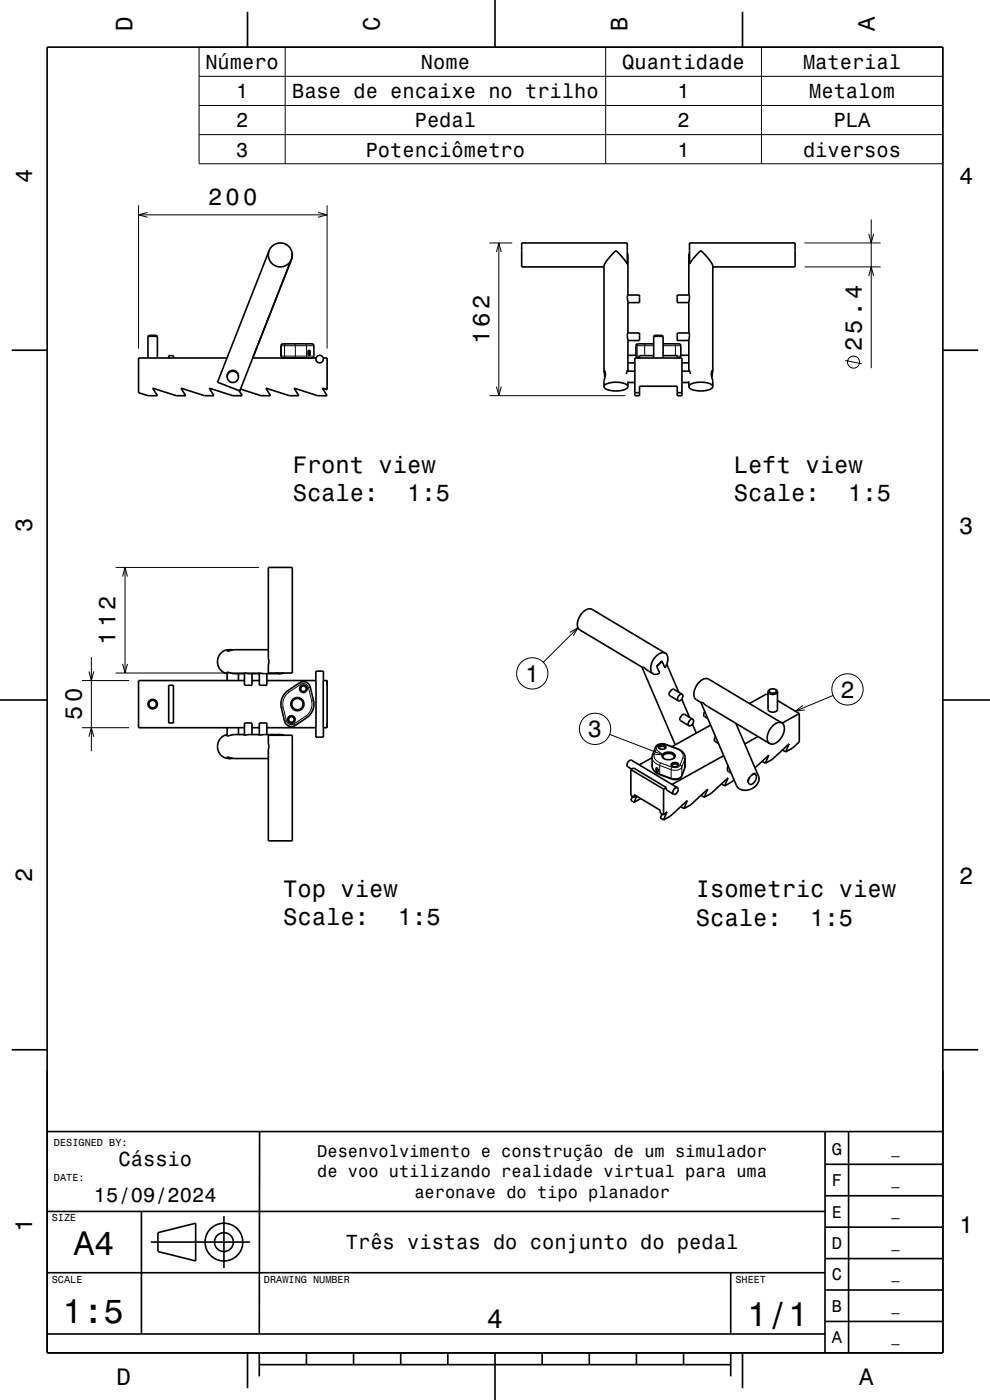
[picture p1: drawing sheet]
<svg xmlns="http://www.w3.org/2000/svg" width="210mm" height="297mm" viewBox="0 0 210 297" stroke-linecap="round" stroke-linejoin="round" font-family="sans-serif">
<g fill="none" stroke="#000" stroke-width=".21">
<path d="M42.2 10h157.8v24.7h-157.8zM42.2 16.2h157.8M60.5 10v24.7M128.5 10v24.7M161.5 10v24.7M42.2 22.4h157.8M42.2 28.6h157.8M29.4 43.6v30.3M29.4 45.6h40M31.3 45.1l-1.9 .5 1.9 .5M67.5 45.1l1.9 .5-1.9 .5M69.4 43.6v30.3"/>
<path d="M103.8 51.5h4.9M105.3 53.5l.5-2 .5 2M105.8 51.5v32.4M170.7 51.5h16.1M170.7 56.6h16.1M184.3 49.6l.5 1.9 .5-1.9M184.3 58.6l.5-2 .5 2M184.8 46.5v31.6M59.6 73.3h7M59.6 75.5h7M60.1 72.9l-.3 .1-.1 .3v2.2v.3l.4 .1M60.7 72.9l-.2 .1-.1 .3v2.2v.3l.3 .1"/>
<path d="M62.4 72.9l.2 .4v2.2l-.2 .4M64.8 72.9l.2 .4v2.2l-.2 .4M134.9 73.3h3.8M134.9 75.5h.8M135.5 72.9l-.3 .4v2.2l.3 .4M137.1 72.9l-.3 .4v2.1M140.7 73.3h3.7M143.2 72.9l.1 2.5M143.7 75.5h.7M179.3 76.5l3.5 .7M103.8 83.9h28.9M105.3 82l.5 1.9 .5-1.9"/>
<path d="M19.4 139.4v20M24.5 120.4h30.4M26 122.3l.5-1.9 .5 1.9M26.5 120.4v22.4M120.9 134.2l1.7-1-1 1.7M122.6 133.2l-7.3 7.3M17.4 154.4h10M17.4 144.4h10M18.9 142.4l.5 2 .5-2M18.9 156.3l.5-1.9 .5 1.9M24.5 142.8h30.4M26 140.8l.5 2 .5-2"/>
<path d="M60.1 150.1l-.4 .1M60.1 150.1l.6 2.8M60.7 152.9a1.1 1.1 0 0 0 1.7 .7M60.7 152.9l-.3 .1M61.1 146.5l.3 .3M61.4 146.8a3.1 3.1 0 0 0-1.3 3.3M62.4 153.6l.2 .3M63.5 144.9l.2 .3M63.7 145.2a1.1 1.1 0 0 1 1.7 .7M63.7 145.2l-2.3 1.6M64.8 151.9l.2 .4M64.8 151.9l-2.4 1.7"/>
<path d="M65.4 145.9l.7 2.7M65.8 145.8l-.4 .1M66.1 148.6a3.1 3.1 0 0 1-1.3 3.3M66.5 148.6h-.4M129.3 155.8l11.5 4.4M138.8 160l-.4 .2M138.8 160a1.62 1.62 0 0 0 1.4 1.9M139.2 159l1.6 1.2-2-.2M139.4 158.4l-.4 .1M139.4 158.4l-.6 1.6M141.1 158a1.42 1.42 0 0 0-1.7 .4M141.1 158l2.4 .8"/>
<path d="M141.2 157.9l-.1 .1M143.5 158.8a1.62 1.62 0 0 1 1.4 1.9M143.6 158.8h-.1M170.3 149.7l-1.6 1.2 2-.3M176.7 147.5l-8 3.4M138.3 160.7l.5 1 1.1 .7M138.3 162.5l.5 .9 1.1 .8M139.9 164.2l.1 .2M139.9 162.4l2.5 .9M139.9 164.2l2.5 .9M139.9 162.4v1.8M140.2 161.9l-.3 .5"/>
<path d="M140.2 161.9l2.4 .9M142.4 165.1v.2M142.4 163.3v1.8M142.6 162.8l-.2 .5M144.2 162.4l.4 .3M144.2 162.4a1.34 1.34 0 0 1-1.6 .4M144.6 162.7a1.9 1.9 0 0 1-2.2 .6M144.6 164.5a1.9 1.9 0 0 1-2.2 .6M144.6 162.7v1.8M144.6 164.5v.1M144.9 160.7l.3 .4M144.9 160.7l-.7 1.7"/>
<path d="M145.2 161.1l-.6 1.6M145.2 161.1v1.8M145.2 162.9l-.6 1.6M145.2 162.9v.1M145.3 160.7l-.1 .4M145.3 162.5l-.1 .4"/>
<circle cx="181.1" cy="76.8" r="1.28"/>
<circle cx="112.9" cy="142.9" r="3.3"/>
<circle cx="126.2" cy="154.6" r="3.3"/>
<circle cx="179.8" cy="146.3" r="3.3"/>
</g>
<g fill="none" stroke="#000" stroke-width=".35">
<path d="M10 10h190v277h-190zM52.5 2.5v7.5M105 0v10M157.5 2.5v7.5M57.1 53.2l-11 27.9 4.8 1.8M61.8 55l-10.9 27.9M62 53.6v.8l-.2 .7M128.1 56.6h-17.4v-5.1h22.4v4.5l-.8-1.1-1.3-1.4a.4 .4 0 0 0-.4-.3 .4 .4 0 0 0-.3 .3l-1.5 1.7-.7 1.2v22.3M133.1 53.8l.1 .3v8.5M146.3 53.8l-.2 .3v8.5M151.2 56.6h17.5v-5.1h-22.4v4.5l.7-1.1 1.3-1.4a.36 .36 0 0 1 .3-.3 .36 .36 0 0 1 .4 .2l1.6 1.8 .6 1.2v22.3M2.5 74.3h7.5"/>
<path d="M31.4 71.3l.2-.2h1.6l.2 .2M31.4 71.3h2M31.4 71.3v4.6M33.4 71.3v4.6M35.8 75.9v-.5h1v.5M48.2 75.9h-18.8v7.4l2 .6h2l-1-1.6 5 1.6h2l-1-1.6 5 1.6h2l-1-1.6 5 1.6h2l-.7-1M50.6 79.8a1.2 1.2 0 0 0-1.3-1.2 1.2 1.2 0 0 0-1.1 1.3M53.6 75.9h13.4M60 75.9l-.3-.1-.1-.3v-2.2l.2-.3 .2-.1 6.3 .1 .3 .3v2a.47 .47 0 0 1-.4 .6M65.4 74.3h.4v1h-.4zM65.6 74.3v1M68.6 75.9h.8v6.8l-1-.4 1 1.6h-2l-5-1.6 1 1.6h-2l-5-1.6 1 1.6h-2l-4.4-1.4-.1 .4"/>
<path d="M128.1 78.7l.2 .6M128.1 78.7h.2l.1 .5-.3 1.6v1.2M128.3 78.7v1.2M128.3 78.7h.1M133 78.7h1.7M133.2 72.2h2.5v-1.6h-2.5l-.1 .2 .1 7.9M133.2 64.2h2.5v-1.6h-2.5l-.1 .1 .1 7.9M133.2 78.7l-.2 .1-.1 .5M133.2 75.4h1.7M133.2 78.7h.1M133.2 77h1.5M134.7 75.9h10v8h-1v-2h-8v2h-1z"/>
<path d="M138.7 72.9l-3.6 .1-.2 .3v2.2l.1 .3 .3 .1M138.7 75.4h-3v.5M138.7 71.3h2M138.7 71.3l.2-.2h1.6l.2 .2M138.7 71.3v4.6M140.7 72.9h3.3l.3 .2 .1 2.4-.2 .4h-.2M140.7 75.4h3v.5M140.7 71.3v4.6M144.4 75.4h1.7M144.7 77h1.4M144.7 78.7h1.6M146.1 72.2h-2.4v-1.6l2.5 .1-.1 8"/>
<path d="M146.1 64.2h-2.4v-1.6l2.5 .1-.1 7.9M146.1 78.7h.2l.1 .6M146.1 78.7h.1M151 78.7l.1 1.2M151.2 78.7h-.2l-.1 .6 .3 1.6v1.1M151.2 78.7l-.1 .6M200 74.3h7.5M50.7 82.9h.2M128.1 82a2.47 2.47 0 0 1 2.6-.9 2.49 2.49 0 0 1 2.5 .9M128.1 82a2.51 2.51 0 0 0 2.6 .9 2.5 2.5 0 0 0 2.5-.9M133.2 80.9v1.1M133.2 81.1h1.5"/>
<path d="M134.7 83.3h1M143.7 83.3h1M144.7 81.1h1.4M146.1 82a2.51 2.51 0 0 0 2.6 .9 2.48 2.48 0 0 0 2.5-.9M146.1 82a2.49 2.49 0 0 1 2.6-.9 2.5 2.5 0 0 1 2.5 .9M146.1 80.9v1.1M48.9 137.8a2.56 2.56 0 0 0-2.7 2.2 2.56 2.56 0 0 0 2 2.9M48.9 137.8l-.6 .2M48.9 137.8l.5 .1M56.9 120.4h5.1v22.4h-5.1v-1.6l.2-.8-.2-.8zM56.9 137.8h-7.1l-1.6 .3v-.1h.7M141.2 138.6a2.27 2.27 0 0 1-.2 3.1l-.6-1.5"/>
<path d="M141.2 138.6a2.48 2.48 0 0 0-2.9 1.8l-.3 1.2a1.37 1.37 0 0 0 .5 1.3M141.2 138.6l-15.6-9.3a2.49 2.49 0 0 0-2.8 1.8l-.3 1.1a1.42 1.42 0 0 0 .5 1.4l13.2 7.9M0 148.5h10M35.8 145.4h1v8h-1zM48.2 155.9a2.56 2.56 0 0 0-2 2.8 2.56 2.56 0 0 0 2.7 2.2M48.2 154.4v1.7M50.6 142.9v1.5M50.6 154.4v1.4M51.9 155.8h-2.3l-1.4 .3M51.9 142.9h-2.3l-1.4-.3v1.8M51.9 144.4h-22.5v10h22.5M53.5 142.9v2.5h-1.6v-2.6l3.1 .1"/>
<path d="M53.5 155.8v-2.4h-1.6v2.6l3.1-.2M53.5 144.4h1.5M53.5 154.4h1.5M56.6 142.9v2.5h-1.6v-2.6l4.5 .1M56.6 155.8v-2.4h-1.6v2.6l4.5-.2M56.6 144.4h10.4v10h-10.4M56.9 156h5.1v22.4h-5.1v-19.1l.2-.9-.2-.8zM58.7 142.8l.8 .1M59.5 155.8l.7 .2M59.5 155.8l-.8 .2M60.2 142.8l-.7 .1M60.6 146.9l2.9-2a1.5 1.5 0 0 1 2.3 .9l.7 2.8a3.5 3.5 0 0 1-1.5 3.7l-2.4 1.6a1.5 1.5 0 0 1-2.2-.9l-.7-2.8-.1-1 .3-1.2z"/>
<path d="M67 144.4v-2h1.6v2M67 154.4v2h1.6v-2M68.6 144.4h.8v10h-.8zM136.2 141.5l7 16.5M136.2 141.5h.3l2 1.4M139.2 158.2l.8-.4 1 .1 2.9 1 1.1 .9 .3 .7v2.3l-.7 1.9-.3 .4-.9 .3-.8-.1-2.9-1.1-1-.8-.4-.8v-2.2zM139.3 141.3l.5 1.5a1.3 1.3 0 0 1-1.3 .1M139.8 158.2a.92 .92 0 0 1 1.5 .4 .97 .97 0 0 1-1.6-.1zM140 158.9l-.1-.1a.58 .58 0 0 1 .6-.5 .58 .58 0 0 1 .6 .4l-.1 .2M140.4 140.2l-.5 .7-.6 .4M140.4 140.2l-1.1 1.1M140.6 159.9a1.79 1.79 0 0 1 2.6 .4 1.46 1.46 0 0 1-2.2 .7 .65 .65 0 0 1-.4-1.1z"/>
<path d="M141.4 140.9l2.6 6M144.6 148.3l1.7 3.9M144.7 147.3a.91 .91 0 0 1-.8 1.4M144.7 147.3a.92 .92 0 0 0-.8 1.4M144.7 147.3l-1.9-1.1-.7 .6-.2 .5 .2 .3 1.8 1.1M146.9 153.6l.8 1.9M147 152.6a.91 .91 0 0 1-.9 1.4M147 152.6a.92 .92 0 0 0-.9 1.4M147 152.6l-1.9-1.1-.3 .2-.5 .5-.1 .4 .2 .3 1.7 1.1M148.7 149l7.5 17.7a2.62 2.62 0 0 0 4.3-.2 1.82 1.82 0 0 0 .4-1.8l-4.8-11.2M149.5 151l-.2 .8 .8 .6M150.7 153.8l-8.2 4.6"/>
<path d="M151.8 156.3l-.2 .8 .8 .6M160.8 156.3l-2.8 1.5M162.9 146.7v3.8a1.15 1.15 0 0 0 2 0v-3.8M162.9 146.7a1.15 1.15 0 0 0 2 0M162.9 147.4l-.3-.2-3.6 2M163.4 146.3l-.5 .4M163.4 146.3l-.2 .1a.65 .65 0 0 0 .3 .7 .65 .65 0 0 0 .8-.1l.4-.3-.2-.4M163.4 146.3l.4-.2 .7 .2M164.5 146.3l.4 .4M164.9 148.6l4.6 2.8M165.9 153.4l-15.6-9.3a2.48 2.48 0 0 0-2.8 1.8l-.3 1.4a1.29 1.29 0 0 0 .5 1.1l1.1 .6a.7 .7 0 0 1 .8 .5l13.7 8.2M165.9 153.4a2.48 2.48 0 0 1-.3 3.3l-.9 .8a1.43 1.43 0 0 1-1.4 .2"/>
<path d="M165.9 153.4a2.49 2.49 0 0 0-2.8 1.8l-.4 1.2a1.38 1.38 0 0 0 .6 1.3M166 159.1l.7 .4M166.7 159.5l.7-1.7-3.6 3.3-1.4 .8M169.5 151.4l-3.6 2M169.5 151.4v6l-1.4 1.3-1.4 .8M200 148.5h10M48.3 160.8l.6 .1M48.9 160.8h-.7v-.1l1.6 .2h7.1M49.4 160.9h-.5M133.8 163.3l.6-.4 6.9 4.2M133.8 163.3v5.4l.7 .5M133.8 163.3l7 4.1"/>
<path d="M134 163.2l-.8-.5a.91 .91 0 0 1 .8-1.4l9.7 5.8M134.2 169l-.4 .8 .7 .4M134.5 169.2v-.6l5.6 3.3v.6l.7 .4M134.9 168.8l-.4 .4M135.1 168.9l-.6 1.3M135.9 169.4l-1.4 .8M138.3 160.7l-2.7 1.6M138.3 162.2v.1M139.2 162.8l.4 .3v.8l-.4-.3zM139.3 162.9v.6M139.3 163.5l.3 .1M139.3 163.5l-.1 .1"/>
<path d="M140.4 172.7l-.3 .8 .7 .4M140.8 167.4v5.5M140.8 172.9l.7-.7-.7 1.7M140.9 161a.57 .57 0 0 1-.3-.7 .57 .57 0 0 1 .6-.4 1.29 1.29 0 0 1 1.8 .7l-.3 .4M141.3 167.1l.1 .5 1.5 .9M141.3 167.1l-.5 .3M142.5 162a.93 .93 0 0 1 1.5 .3 .89 .89 0 0 1-1.6-.2zM142.6 162.5a.58 .58 0 0 1 .6-.5 .58 .58 0 0 1 .6 .5l-.1 .1M142.6 162.5l.1 .1M143.7 167.1a.92 .92 0 0 0-.8 1.4M143.7 167.1a.9 .9 0 0 1-.8 1.4M144.4 171.1l.7 .4"/>
<path d="M145.1 171.5l.7-1.7-3.6 3.3-1.4 .8M148.7 168.7l.7 .4M149.4 169.1l.7-1.7-3.6 3.3-1.4 .8M153 166.3l.7 .4M153.5 160.3l-11 6.1M153.7 166.7l.7-1.7-3.6 3.3-1.4 .8M154.4 162.5v1l.7 .5M155.7 165.4l-.5 .5-1.5 .8M159.9 164.1l.3 .2M160.2 164.3a1.38 1.38 0 0 1-1.2 2 1.07 1.07 0 0 1 0-1.4M160.2 164.3l-.3-.1-.4 .2M160.3 164.4l-.3-.3-.5 .3-.7 .9-.1 .6"/>
<path d="M161.7 161.5l.7 .4M162.4 161.9l.7-1.7-3 2.7M2.5 222.7h7.5M175 240v47M180 240v47M200 222.7h7.5M10 257h165M10.1 240.1h190M30 257v26M47.5 258v11M55.1 240l-.1 43M175 253.7h25"/>
<path d="M175 247h25M10 270h165M32 263.5h21M33.5 261.5l8-2v8l-8-2zM155 270v13M175 273.7h25M175 267h25M175 260.3h25M10 283h165M52.5 287v7.5M55 287v5M55 289.5h100"/>
<path d="M65 287v2.5M75 287v2.5M85 287v2.5M95 287v2.5M105 287v10M115 287v2.5M125 287v2.5M135 287v2.5M145 287v2.5M155 287v5M157.5 287v7.5M175 280.3h25"/>
<circle cx="59.5" cy="54.1" r="2.54"/>
<circle cx="49.4" cy="79.9" r="1.2"/>
<circle cx="67.8" cy="76.2" r=".8"/>
<circle cx="32.4" cy="149.4" r="1"/>
<circle cx="32.4" cy="149.4" r=".8"/>
<circle cx="61.8" cy="152.6" r=".6"/>
<circle cx="61.8" cy="152.6" r=".8"/>
<circle cx="63.1" cy="149.4" r="1.4"/>
<circle cx="63.1" cy="149.4" r="1.2"/>
<circle cx="64.4" cy="146.1" r=".8"/>
<circle cx="64.4" cy="146.1" r=".6"/>
<circle cx="47.5" cy="263.5" r="2"/>
<circle cx="47.5" cy="263.5" r="4"/>
</g>
<g font-size="7.2">
<text x="15.7" y="266.3">A4</text>
<text x="13.3" y="280.7">1:5</text>
<text x="158.5" y="281.3">1/1</text>
</g>
<text font-size="5.8" x="103.3" y="281.6">4</text>
<g font-size="5">
<text x="28.1" y="6.5" transform="rotate(-90 28.1 6.5)">D</text>
<text x="80.6" y="6.5" transform="rotate(-90 80.6 6.5)">C</text>
<text x="133.1" y="6.5" transform="rotate(-90 133.1 6.5)">B</text>
<text x="185.6" y="6.5" transform="rotate(-90 185.6 6.5)">A</text>
<text x="6.8" y="38.7" transform="rotate(-90 6.8 38.7)">4</text>
<text x="203.5" y="39">4</text>
<text x="44.1" y="43.6">200</text>
<text x="103.8" y="73" transform="rotate(-90 103.8 73)">162</text>
<text x="182.8" y="74.5" transform="rotate(-90 182.8 74.5)">25.4</text>
<text x="62.1" y="100.2">Front view</text>
<text x="155.7" y="100.2">Left view</text>
<text x="62.1" y="106.3">Scale:</text>
<text x="86.4" y="106.3">1:5</text>
<text x="155.7" y="106.3">Scale:</text>
<text x="179.9" y="106.3">1:5</text>
<text x="6.8" y="112.9" transform="rotate(-90 6.8 112.9)">3</text>
<text x="203.5" y="113.2">3</text>
<text x="24.5" y="136.8" transform="rotate(-90 24.5 136.8)">112</text>
<text x="111.4" y="144.6">1</text>
<text x="178.3" y="148">2</text>
<text x="17.4" y="152.8" transform="rotate(-90 17.4 152.8)">50</text>
<text x="124.7" y="156.4">3</text>
<text x="6.8" y="187.1" transform="rotate(-90 6.8 187.1)">2</text>
<text x="60.1" y="190.2">Top view</text>
<text x="147.6" y="190.4">Isometric view</text>
<text x="203.5" y="187.4">2</text>
<text x="60.1" y="196.3">Scale:</text>
<text x="84.4" y="196.3">1:5</text>
<text x="147.6" y="196.4">Scale:</text>
<text x="171.9" y="196.4">1:5</text>
<text x="6.8" y="261.3" transform="rotate(-90 6.8 261.3)">1</text>
<text x="203.5" y="261.6">1</text>
<text x="24.7" y="293.8">D</text>
<text x="182.2" y="293.8">A</text>
</g>
<g font-size="4.3">
<text x="43.6" y="14.7">Número</text>
<text x="89.3" y="14.7">Nome</text>
<text x="132" y="14.7">Quantidade</text>
<text x="170.3" y="14.7">Material</text>
<text x="50.1" y="20.9">1</text>
<text x="62" y="20.9">Base de encaixe no trilho</text>
<text x="143.7" y="20.9">1</text>
<text x="171.6" y="20.9">Metalom</text>
<text x="50.1" y="27">2</text>
<text x="88" y="27">Pedal</text>
<text x="143.7" y="27">2</text>
<text x="176.8" y="27">PLA</text>
<text x="50.1" y="33.2">3</text>
<text x="77.6" y="33.2">Potenciômetro</text>
<text x="143.7" y="33.2">1</text>
<text x="170.3" y="33.2">diversos</text>
<text x="25.1" y="247.4">Cássio</text>
<text x="19.9" y="254.9">15/09/2024</text>
<text x="73.4" y="265.1">Três vistas do conjunto do pedal</text>
</g>
<g font-size="3.6">
<text x="67.3" y="245.4">Desenvolvimento e construção de um simulador</text>
<text x="176.4" y="245">G</text>
<text x="67.3" y="249.8">de voo utilizando realidade virtual para uma</text>
<text x="176.4" y="251.6">F</text>
<text x="87.9" y="254.1">aeronave do tipo planador</text>
<text x="176.4" y="258.3">E</text>
<text x="176.4" y="265">D</text>
<text x="176.4" y="271.6">C</text>
<text x="176.4" y="278.3">B</text>
<text x="176.4" y="285">A</text>
</g>
<g font-size="2.9">
<text x="189.1" y="244.7">_</text>
<text x="189.1" y="251.4">_</text>
<text x="189.1" y="258">_</text>
<text x="189.1" y="264.7">_</text>
<text x="189.1" y="271.4">_</text>
<text x="189.1" y="278">_</text>
<text x="189.1" y="284.7">_</text>
</g>
<g font-size="2.2">
<text x="11.5" y="243">DESIGNED BY:</text>
<text x="11.5" y="250.5">DATE:</text>
<text x="11" y="259.1">SIZE</text>
<text x="11" y="272.1">SCALE</text>
<text x="56" y="272.1">DRAWING NUMBER</text>
<text x="156" y="272.1">SHEET</text>
</g>
</svg>
